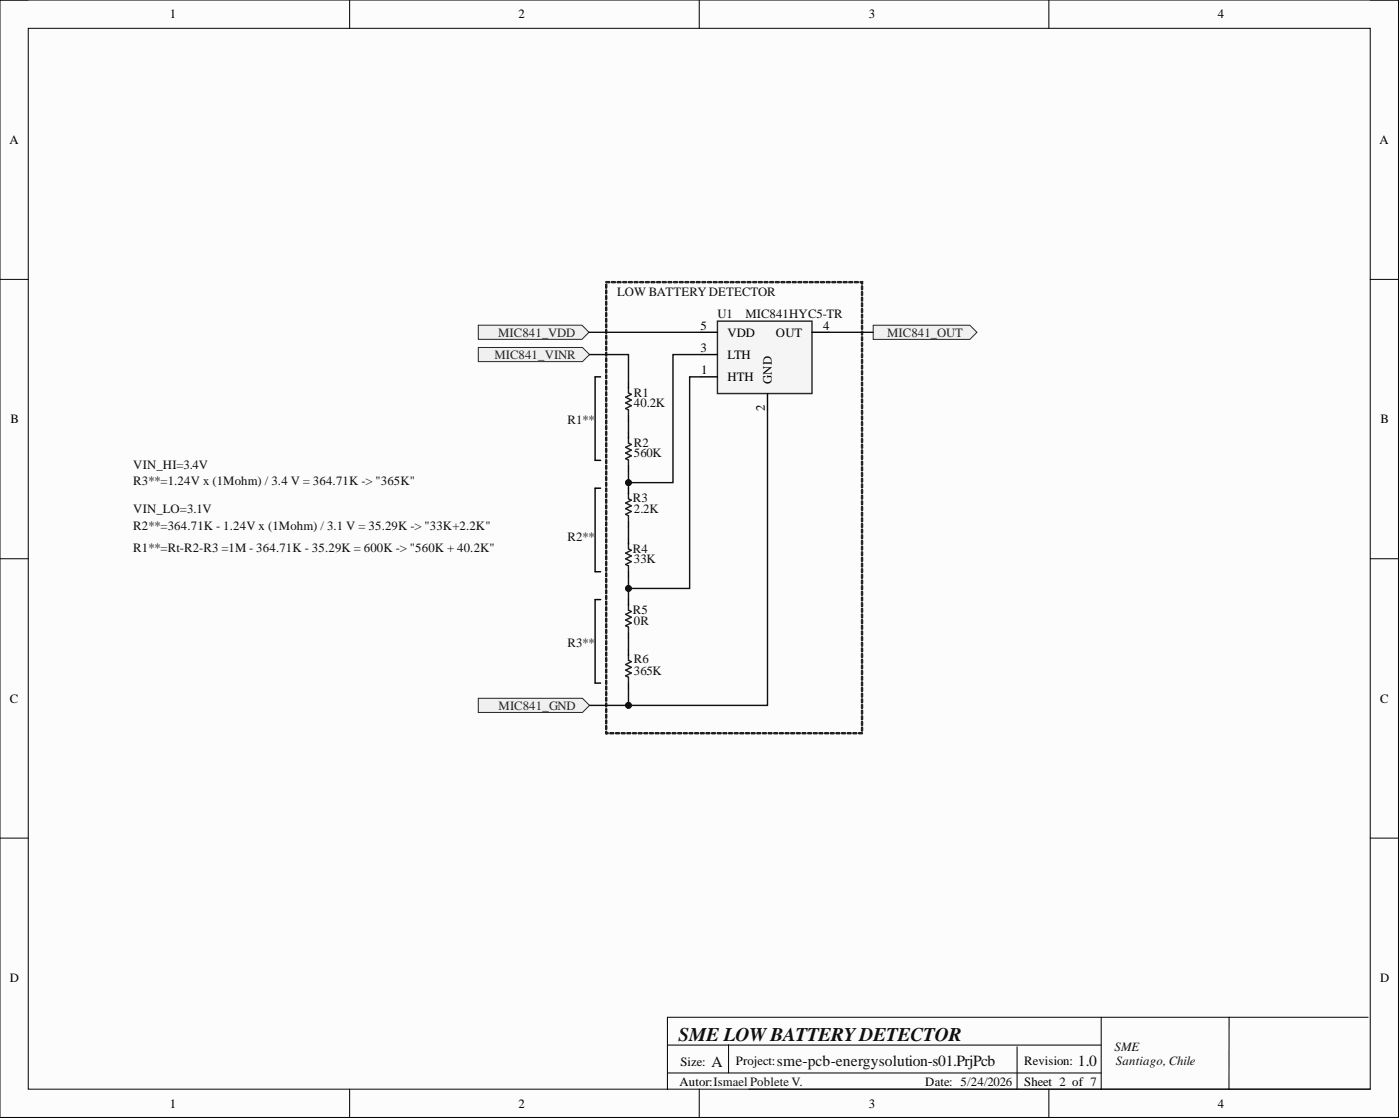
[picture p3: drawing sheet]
<svg xmlns="http://www.w3.org/2000/svg" width="251mm" height="201mm" viewBox="0 0 251 201" stroke-linecap="round" stroke-linejoin="round" font-family="sans-serif">
<path d="M0 0h250.9v200.5h-250.9z" fill-rule="evenodd" fill="#fcfcfc"/>
<path d="M0 0h250.9v200.5h-250.9z" fill="none" stroke="#000" stroke-width=".18"/>
<path d="M5.1 5.1h240.7v190.3h-240.7z" fill-rule="evenodd" fill="#fcfcfc"/>
<g fill="none" stroke="#000" stroke-width=".18">
<path d="M0 0h5.1M5.1 5.1h240.7v190.3h-240.7zM62.7 0v5.1M125.5 0v5.1M188.2 0v5.1M245.8 0h5.1v5.1M0 50.1h5.1M245.8 50.1h5.1M0 100.2h5.1M245.8 100.2h5.1M0 150.3h5.1M245.8 150.3h5.1"/>
<path d="M62.7 195.4v5.1M119.7 187.5h77.9M119.7 192.5h77.9M125.5 195.4v5.1M130.7 187.4v5.1M134.3 195.4h111.5M182.5 187.8v7.6M188.2 195.4v5.1M197.6 182.5v13M220.5 182.5v12.9M245.5 182.5h-125.8v13M250.9 195.4v5.1"/>
</g>
<path d="M85.8 58.3h18.6l1.3 1.3-1.3 1.3h-18.6z" fill-rule="evenodd" fill="#f0f0f0"/>
<path d="M85.8 58.3h18.6l1.3 1.3-1.3 1.3h-18.6z" fill="none" stroke="#262626" stroke-width=".18"/>
<path d="M85.8 62.3h18.7l1.3 1.3-1.3 1.3h-18.7z" fill-rule="evenodd" fill="#f0f0f0"/>
<path d="M85.8 62.3h18.7l1.3 1.3-1.3 1.3h-18.7z" fill="none" stroke="#262626" stroke-width=".18"/>
<path d="M156.7 58.3h17.3l1.3 1.3-1.3 1.3h-17.3z" fill-rule="evenodd" fill="#f0f0f0"/>
<path d="M156.7 58.3h17.3l1.3 1.3-1.3 1.3h-17.3z" fill="none" stroke="#262626" stroke-width=".18"/>
<path d="M128.7 57.6h17v13h-17z" fill-rule="evenodd" fill="#f5f5f5"/>
<path d="M128.7 57.6h17v13h-17z" fill="none" stroke="#262626" stroke-width=".25"/>
<path d="M125.7 59.6h3M145.7 59.6h3M125.7 67.6h3M125.7 63.6h3M137.7 70.6v3" fill="none" stroke="#000" stroke-width=".25"/>
<path d="M85.8 125.3h18.7l1.3 1.2-1.3 1.3h-18.7z" fill-rule="evenodd" fill="#f0f0f0"/>
<path d="M85.8 125.3h18.7l1.3 1.2-1.3 1.3h-18.7z" fill="none" stroke="#262626" stroke-width=".18"/>
<path d="M108.7 131.2l.2 .1-.1 .4-.2-.2zM108.7 130.2l.2 .1v.5l-.1 .1-.2-.1zM108.7 129.2h.2v.6l-.1 .1-.2-.1zM108.7 128.1l.2 .1v.5l-.1 .2-.2-.2zM108.7 127.1l.2 .1v.5l-.1 .2-.2-.2zM108.7 126.1l.2 .1v.5l-.1 .1-.2-.1zM108.7 125.1l.2 .1v.5l-.1 .1-.2-.1zM108.7 124.1l.2 .1v.5l-.1 .1-.2-.1zM108.7 123.1l.2 .1v.5l-.1 .1-.2-.1zM108.7 122.1h.2v.5l-.1 .2-.2-.2zM108.7 121l.2 .1v.5l-.1 .2-.2-.2zM108.7 120l.2 .1v.5l-.1 .1-.2-.1zM108.7 119l.2 .1v.5l-.1 .1-.2-.1zM108.7 118l.2 .1v.5l-.1 .1-.2-.1zM108.7 117l.2 .1v.5l-.1 .1-.2-.1zM108.7 116l.2 .1v.5l-.1 .1-.2-.1zM108.7 114.9l.2 .1v.5l-.1 .2-.2-.2zM108.7 113.9l.2 .1v.5l-.1 .2-.2-.2zM108.7 112.9l.2 .1v.5l-.1 .1-.2-.1zM108.7 111.9l.2 .1v.5l-.1 .1-.2-.1zM108.7 110.9l.2 .1v.5l-.1 .1-.2-.1zM108.7 109.9l.2 .1v.5l-.1 .1-.2-.1zM108.7 108.9h.2v.6l-.1 .1-.2-.1zM108.7 107.8l.2 .1v.5l-.1 .2-.2-.2zM108.7 106.8l.2 .1v.5l-.1 .2-.2-.2zM108.7 105.8l.2 .1v.5l-.1 .1-.2-.1zM108.7 104.8l.2 .1v.5l-.1 .1-.2-.1zM108.7 103.8l.2 .1v.5l-.1 .1-.2-.1zM108.7 102.8l.2 .1v.5l-.1 .1-.2-.1zM108.7 101.8h.2v.6l-.1 .1-.2-.1zM108.7 100.7l.2 .1v.5l-.1 .2-.2-.2zM108.7 99.7l.2 .1v.5l-.1 .1-.2-.1zM108.7 98.7l.2 .1v.5l-.1 .1-.2-.1zM108.7 97.7l.2 .1v.5l-.1 .1-.2-.1zM108.7 96.7l.2 .1v.5l-.1 .1-.2-.1zM108.7 95.7l.2 .1v.5l-.1 .1-.2-.1zM108.7 94.6l.2 .1v.5l-.1 .2-.2-.2zM108.7 93.6l.2 .1v.5l-.1 .2-.2-.2zM108.7 92.6l.2 .1v.5l-.1 .1-.2-.1zM108.7 91.6l.2 .1v.5l-.1 .1-.2-.1zM108.7 90.6l.2 .1v.5l-.1 .1-.2-.1zM108.7 89.6l.2 .1v.5l-.1 .1-.2-.1zM108.7 88.6h.2v.6l-.1 .1-.2-.1zM108.7 87.5l.2 .1v.5l-.1 .2-.2-.2zM108.7 86.5l.2 .1v.5l-.1 .2-.2-.2zM108.7 85.5l.2 .1v.5l-.1 .1-.2-.1zM108.7 84.5l.2 .1v.5l-.1 .1-.2-.1zM108.7 83.5l.2 .1v.5l-.1 .1-.2-.1zM108.7 82.5l.2 .1v.5l-.1 .1-.2-.1zM108.7 81.5h.2v.6l-.1 .1-.2-.1zM108.7 80.4l.2 .1v.5l-.1 .2-.2-.2zM108.7 79.4l.2 .1v.5l-.1 .1-.2-.1zM108.7 78.4l.2 .1v.5l-.1 .1-.2-.1zM108.7 77.4l.2 .1v.5l-.1 .1-.2-.1zM108.7 76.4l.2 .1v.5l-.1 .1-.2-.1zM108.7 75.4l.2 .1v.5l-.1 .1-.2-.1zM108.7 74.4h.2v.5l-.1 .2-.2-.2zM108.7 73.3l.2 .1v.5l-.1 .2-.2-.2zM108.7 72.3l.2 .1v.5l-.1 .1-.2-.1zM108.7 71.3l.2 .1v.5l-.1 .1-.2-.1zM108.7 70.3l.2 .1v.5l-.1 .1-.2-.1zM108.7 69.3l.2 .1v.5l-.1 .1-.2-.1zM108.7 68.3h.2v.6l-.1 .1-.2-.1zM108.7 67.2l.2 .1v.5l-.1 .2-.2-.2zM108.7 66.2l.2 .1v.5l-.1 .2-.2-.2zM108.7 65.2l.2 .1v.5l-.1 .1-.2-.1zM108.7 64.2l.2 .1v.5l-.1 .1-.2-.1zM108.7 63.2l.2 .1v.5l-.1 .1-.2-.1zM108.7 62.2l.2 .1v.5l-.1 .1-.2-.1zM108.7 61.2h.2v.6l-.1 .1-.2-.1zM108.7 60.1l.2 .1v.5l-.1 .2-.2-.2zM108.7 59.1l.2 .1v.5l-.1 .1-.2-.1zM108.7 58.1l.2 .1v.5l-.1 .1-.2-.1zM108.7 57.1l.2 .1v.5l-.1 .1-.2-.1zM108.7 56.1l.2 .1v.5l-.1 .1-.2-.1zM108.7 55.1l.2 .1v.5l-.1 .1-.2-.1zM108.7 54.1h.2v.5l-.1 .2-.2-.2zM108.7 53l.2 .1v.5l-.1 .2-.2-.2zM108.7 52l.2 .1v.5l-.1 .1-.2-.1zM108.7 51l.2 .1v.5l-.1 .1-.2-.1zM108.7 50.5h.6l.1 .1-.1 .1h-.5zM109.7 50.5h.6l.1 .1-.1 .1h-.5zM110.7 50.5h.6l.2 .1-.2 .1h-.5zM111.7 50.5h.6l.2 .1-.2 .1h-.5zM112.8 50.5h.6l.1 .1-.1 .1h-.6zM113.8 50.5h.6l.1 .1-.1 .1h-.5zM114.8 50.5h.6l.1 .1-.1 .1h-.5zM115.8 50.5h.6l.1 .1-.1 .1h-.5zM116.8 50.5h.6l.1 .1-.1 .1h-.5zM117.8 50.5h.6l.1 .1-.1 .1h-.5zM118.8 50.5h.6l.2 .1-.2 .1h-.5zM119.9 50.5h.5l.2 .1-.2 .1h-.5zM120.9 50.5h.6l.1 .1-.1 .1h-.5zM121.9 50.5h.6l.1 .1-.1 .1h-.5zM122.9 50.5h.6l.1 .1-.1 .1h-.5zM123.9 50.5h.6l.1 .1-.1 .1h-.5zM124.9 50.5h.6l.1 .1-.1 .1h-.5zM125.9 50.5h.6l.2 .1-.2 .1h-.5zM126.9 50.5h.6l.2 .1-.2 .1h-.5zM128 50.5h.6l.1 .1-.1 .1h-.5zM129 50.5h.6l.1 .1-.1 .1h-.5zM130 50.5h.6l.1 .1-.1 .1h-.5zM131 50.5h.6l.1 .1-.1 .1h-.5zM132 50.5h.6l.1 .1-.1 .1h-.5zM133 50.5h.6l.2 .1-.2 .1h-.5zM134 50.5h.6l.2 .1-.2 .1h-.5zM135.1 50.5h.6l.1 .1-.1 .1h-.6zM136.1 50.5h.6l.1 .1-.1 .1h-.5zM137.1 50.5h.6l.1 .1-.1 .1h-.5zM138.1 50.5h.6l.1 .1-.1 .1h-.5zM139.1 50.5h.6l.1 .1-.1 .1h-.5zM140.1 50.5h.6l.2 .1-.2 .1h-.5zM141.1 50.5h.6l.2 .1-.2 .1h-.5zM142.2 50.5h.6l.1 .1-.1 .1h-.6zM143.2 50.5h.6l.1 .1-.1 .1h-.5zM144.2 50.5h.6l.1 .1-.1 .1h-.5zM145.2 50.5h.6l.1 .1-.1 .1h-.5zM146.2 50.5h.6l.1 .1-.1 .1h-.5zM147.2 50.5h.6l.1 .1-.1 .1h-.5zM148.2 50.5h.6l.2 .1-.2 .1h-.5zM149.3 50.5h.5l.2 .1-.2 .1h-.5zM150.3 50.5h.6l.1 .1-.1 .1h-.5zM151.3 50.5h.6l.1 .1-.1 .1h-.5zM152.3 50.5h.6l.1 .1-.1 .1h-.5zM153.3 50.5h.6l.1 .1-.1 .1h-.5zM154.3 50.5h.5v.5h-.2l-.1-.4 .2 .1h-.4zM154.6 51.3l.2 .1v.5l-.1 .1-.2-.1zM154.6 52.3l.2 .1v.5l-.1 .1-.2-.1zM154.6 53.3l.2 .1v.5l-.1 .1-.2-.1zM154.6 54.3l.2 .1v.5l-.1 .2-.2-.2zM154.6 55.3l.2 .1v.5l-.1 .2-.2-.2zM154.6 56.4l.2 .1v.5l-.1 .1-.2-.1zM154.6 57.4l.2 .1v.5l-.1 .1-.2-.1zM154.6 58.4l.2 .1v.5l-.1 .1-.2-.1zM154.6 59.4l.2 .1v.5l-.1 .1-.2-.1zM154.6 60.4l.2 .1v.5l-.1 .1-.2-.1zM154.6 61.4l.2 .1v.5l-.1 .2-.2-.2zM154.6 62.5h.2v.5l-.1 .2-.2-.2zM154.6 63.5l.2 .1v.5l-.1 .1-.2-.1zM154.6 64.5l.2 .1v.5l-.1 .1-.2-.1zM154.6 65.5l.2 .1v.5l-.1 .1-.2-.1zM154.6 66.5l.2 .1v.5l-.1 .1-.2-.1zM154.6 67.5l.2 .1v.5l-.1 .1-.2-.1zM154.6 68.5l.2 .1v.5l-.1 .2-.2-.2zM154.6 69.6h.2v.6l-.1 .1-.2-.1zM154.6 70.6l.2 .1v.5l-.1 .1-.2-.1zM154.6 71.6l.2 .1v.5l-.1 .1-.2-.1zM154.6 72.6l.2 .1v.5l-.1 .1-.2-.1zM154.6 73.6l.2 .1v.5l-.1 .1-.2-.1zM154.6 74.6l.2 .1v.5l-.1 .2-.2-.2zM154.6 75.6l.2 .1v.5l-.1 .2-.2-.2zM154.6 76.7h.2v.6l-.1 .1-.2-.1zM154.6 77.7l.2 .1v.5l-.1 .1-.2-.1zM154.6 78.7l.2 .1v.5l-.1 .1-.2-.1zM154.6 79.7l.2 .1v.5l-.1 .1-.2-.1zM154.6 80.7l.2 .1v.5l-.1 .1-.2-.1zM154.6 81.7l.2 .1v.5l-.1 .2-.2-.2zM154.6 82.7l.2 .1v.5l-.1 .2-.2-.2zM154.6 83.8l.2 .1v.5l-.1 .1-.2-.1zM154.6 84.8l.2 .1v.5l-.1 .1-.2-.1zM154.6 85.8l.2 .1v.5l-.1 .1-.2-.1zM154.6 86.8l.2 .1v.5l-.1 .1-.2-.1zM154.6 87.8l.2 .1v.5l-.1 .1-.2-.1zM154.6 88.8l.2 .1v.5l-.1 .2-.2-.2zM154.6 89.9h.2v.6l-.1 .1-.2-.1zM154.6 90.9l.2 .1v.5l-.1 .1-.2-.1zM154.6 91.9l.2 .1v.5l-.1 .1-.2-.1zM154.6 92.9l.2 .1v.5l-.1 .1-.2-.1zM154.6 93.9l.2 .1v.5l-.1 .1-.2-.1zM154.6 94.9l.2 .1v.5l-.1 .2-.2-.2zM154.6 95.9l.2 .1v.5l-.1 .2-.2-.2zM154.6 97h.2v.6l-.1 .1-.2-.1zM154.6 98l.2 .1v.5l-.1 .1-.2-.1zM154.6 99l.2 .1v.5l-.1 .1-.2-.1zM154.6 100l.2 .1v.5l-.1 .1-.2-.1zM154.6 101l.2 .1v.5l-.1 .1-.2-.1zM154.6 102l.2 .1v.5l-.1 .2-.2-.2zM154.6 103l.2 .1v.5l-.1 .2-.2-.2zM154.6 104.1l.2 .1v.5l-.1 .1-.2-.1zM154.6 105.1l.2 .1v.5l-.1 .1-.2-.1zM154.6 106.1l.2 .1v.5l-.1 .1-.2-.1zM154.6 107.1l.2 .1v.5l-.1 .1-.2-.1zM154.6 108.1l.2 .1v.5l-.1 .1-.2-.1zM154.6 109.1l.2 .1v.5l-.1 .2-.2-.2zM154.6 110.2h.2v.5l-.1 .2-.2-.2zM154.6 111.2l.2 .1v.5l-.1 .1-.2-.1zM154.6 112.2l.2 .1v.5l-.1 .1-.2-.1zM154.6 113.2l.2 .1v.5l-.1 .1-.2-.1zM154.6 114.2l.2 .1v.5l-.1 .1-.2-.1zM154.6 115.2l.2 .1v.5l-.1 .2-.2-.2zM154.6 116.2l.2 .1v.5l-.1 .2-.2-.2zM154.6 117.3h.2v.6l-.1 .1-.2-.1zM154.6 118.3l.2 .1v.5l-.1 .1-.2-.1zM154.6 119.3l.2 .1v.5l-.1 .1-.2-.1zM154.6 120.3l.2 .1v.5l-.1 .1-.2-.1zM154.6 121.3l.2 .1v.5l-.1 .1-.2-.1zM154.6 122.3l.2 .1v.5l-.1 .2-.2-.2zM154.6 123.3l.2 .1v.5l-.1 .2-.2-.2zM154.6 124.4l.2 .1v.5l-.1 .1-.2-.1zM154.6 125.4l.2 .1v.5l-.1 .1-.2-.1zM154.6 126.4l.2 .1v.5l-.1 .1-.2-.1zM154.6 127.4l.2 .1v.5l-.1 .1-.2-.1zM154.6 128.4l.2 .1v.5l-.1 .1-.2-.1zM154.6 129.4l.2 .1v.5l-.1 .2-.2-.2zM154.6 130.5h.2v.5l-.1 .2-.2-.2zM154 131.4h.6l.2 .1-.2 .2h-.5zM153 131.4h.6l.1 .1-.1 .2h-.5zM152 131.4h.6l.1 .1-.1 .2h-.5zM151 131.4h.6l.1 .1-.1 .2h-.5zM150 131.4h.6l.1 .1-.1 .2h-.5zM149 131.4h.6l.1 .1-.1 .2h-.5zM148 131.4h.6l.1 .1-.1 .2h-.6zM146.9 131.4h.6l.2 .1-.2 .2h-.5zM145.9 131.4h.6l.2 .1-.2 .2h-.5zM144.9 131.4h.6l.1 .1-.1 .2h-.5zM143.9 131.4h.6l.1 .1-.1 .2h-.5zM142.9 131.4h.6l.1 .1-.1 .2h-.5zM141.9 131.4h.6l.1 .1-.1 .2h-.5zM140.9 131.4h.6l.1 .1-.1 .2h-.5zM139.8 131.4h.6l.2 .1-.2 .2h-.5zM138.8 131.4h.6l.2 .1-.2 .2h-.5zM137.8 131.4h.6l.1 .1-.1 .2h-.5zM136.8 131.4h.6l.1 .1-.1 .2h-.5zM135.8 131.4h.6l.1 .1-.1 .2h-.5zM134.8 131.4h.6l.1 .1-.1 .2h-.5zM133.8 131.4h.6l.1 .1-.1 .2h-.5zM132.8 131.4h.5l.2 .1-.2 .2h-.5zM131.7 131.4h.6l.2 .1-.2 .2h-.5zM130.7 131.4h.6l.1 .1-.1 .2h-.5zM129.7 131.4h.6l.1 .1-.1 .2h-.5zM128.7 131.4h.6l.1 .1-.1 .2h-.5zM127.7 131.4h.6l.1 .1-.1 .2h-.5zM126.7 131.4h.6l.1 .1-.1 .2h-.5zM125.7 131.4h.6l.1 .1-.1 .2h-.6zM124.6 131.4h.6l.2 .1-.2 .2h-.5zM123.6 131.4h.6l.1 .1-.1 .2h-.5zM122.6 131.4h.6l.1 .1-.1 .2h-.5zM121.6 131.4h.6l.1 .1-.1 .2h-.5zM120.6 131.4h.6l.1 .1-.1 .2h-.5zM119.6 131.4h.6l.1 .1-.1 .2h-.5zM118.6 131.4h.6l.1 .1-.1 .2h-.6zM117.5 131.4h.6l.2 .1-.2 .2h-.5zM116.5 131.4h.6l.2 .1-.2 .2h-.5zM115.5 131.4h.6l.1 .1-.1 .2h-.5zM114.5 131.4h.6l.1 .1-.1 .2h-.5zM113.5 131.4h.6l.1 .1-.1 .2h-.5zM112.5 131.4h.6l.1 .1-.1 .2h-.5zM111.5 131.4h.6l.1 .1-.1 .2h-.5zM110.4 131.4h.6l.2 .1-.2 .2h-.5zM109.4 131.4h.6l.2 .1-.2 .2h-.5zM108.7 131.4h.3l.1 .1-.3 .2z" fill="#1c1c1c" stroke="#1c1c1c" stroke-width=".18"/>
<g fill="none" stroke="#000" stroke-width=".25">
<path d="M107.8 67.6h-1v15h1M112.8 68.6v1M112.8 74.6v1M112.8 77.6v1M107.8 87.6h-1v15h1M112.8 83.6v1M112.8 87.6v1M112.8 93.6v1M112.8 96.6v1M107.8 107.6h-1v14.9h1M112.8 102.6v1M112.8 107.6v1"/>
<path d="M112.8 113.6v.9M112.8 116.5v1M112.8 122.5v1"/>
</g>
<path d="M112.8 69.5v1l.5 .2-1.1 .6 1.1 .5-1.1 .5 1.1 .5-1.1 .5 .6 .2v1.1M112.8 78.5v1l.5 .2-1.1 .5 1.1 .6-1.1 .5 1.1 .5-1.1 .5 .6 .2v1M112.8 88.5v1l.5 .2-1.1 .5 1.1 .5-1.1 .5 1.1 .6-1.1 .5 .6 .2v1M112.8 97.4v1.1l.5 .2-1.1 .5 1.1 .5-1.1 .5 1.1 .5-1.1 .6 .6 .2v1M112.8 108.4v1l.5 .3-1.1 .5 1.1 .5-1.1 .5 1.1 .5-1.1 .5 .6 .3v1M112.8 117.4v1l.5 .3-1.1 .5 1.1 .5-1.1 .5 1.1 .5-1.1 .5 .6 .3v1" fill="none" stroke="#1c1c1c" stroke-width=".25"/>
<path d="M105.7 59.6h20M148.7 59.6h8M105.8 126.5h7" fill="none" stroke="#0e0e0e" stroke-width=".25"/>
<circle cx="112.8" cy="126.5" r=".51" fill="#0e0e0e"/>
<circle cx="112.8" cy="126.5" r=".51" fill="none" stroke="#0e0e0e" stroke-width=".18"/>
<path d="M105.8 63.6h7v5M112.8 75.6v2M125.7 63.6h-5v23h-7.9" fill="none" stroke="#0e0e0e" stroke-width=".25"/>
<circle cx="112.8" cy="86.6" r=".51" fill="#0e0e0e"/>
<circle cx="112.8" cy="86.6" r=".51" fill="none" stroke="#0e0e0e" stroke-width=".18"/>
<path d="M112.8 84.6v3" fill="none" stroke="#0e0e0e" stroke-width=".25"/>
<circle cx="112.8" cy="86.6" r=".51" fill="#0e0e0e"/>
<circle cx="112.8" cy="86.6" r=".51" fill="none" stroke="#0e0e0e" stroke-width=".18"/>
<path d="M125.7 67.6h-2v38h-10.9v-2M112.8 94.6v2" fill="none" stroke="#0e0e0e" stroke-width=".25"/>
<circle cx="112.8" cy="105.6" r=".51" fill="#0e0e0e"/>
<circle cx="112.8" cy="105.6" r=".51" fill="none" stroke="#0e0e0e" stroke-width=".18"/>
<path d="M112.8 105.6v2" fill="none" stroke="#0e0e0e" stroke-width=".25"/>
<circle cx="112.8" cy="105.6" r=".51" fill="#0e0e0e"/>
<circle cx="112.8" cy="105.6" r=".51" fill="none" stroke="#0e0e0e" stroke-width=".18"/>
<path d="M137.7 73.6v52.9h-24.9v-3M112.8 114.5v2" fill="none" stroke="#0e0e0e" stroke-width=".25"/>
<circle cx="112.8" cy="126.5" r=".51" fill="#0e0e0e"/>
<circle cx="112.8" cy="126.5" r=".51" fill="none" stroke="#0e0e0e" stroke-width=".18"/>
<text font-size="3.5" fill="#0e0e0e" x="121.7" y="186.8">SME LOWBATTERYDETECTOR</text>
<g font-size="2.8" fill="#0e0e0e">
<text x="127.6" y="191.3">A</text>
<text x="139.4" y="191.2">sme-pcb-energysolution-s01.PrjPcb</text>
<text x="193.4" y="191.2">1.0</text>
</g>
<g font-size="2.3">
<text x="30.5" y="3.3">1</text>
<text x="93" y="3.3">2</text>
<text x="155.9" y="3.3">3</text>
<text x="218.5" y="3.3">4</text>
<text x="1.7" y="25.8">A</text>
<text x="247.5" y="25.8">A</text>
<text x="125.7" y="59.1">5</text>
<text x="147.7" y="59.1">4</text>
<text x="125.7" y="63.1">3</text>
<text x="130.5" y="64.4">LTH</text>
<text x="130.5" y="60.4">VDD</text>
<text x="139.2" y="60.4">OUT</text>
<text x="125.8" y="67.1">1</text>
<text x="130.5" y="68.3">HTH</text>
<text x="138.5" y="68.9" transform="rotate(-90 138.5 68.9)">GND</text>
<text x="1.9" y="76">B</text>
<text x="137.2" y="73.7" transform="rotate(-90 137.2 73.7)">2</text>
<text x="247.7" y="76">B</text>
<text x="1.8" y="126">C</text>
<text x="247.6" y="126">C</text>
<text x="1.8" y="176.2">D</text>
<text x="247.6" y="176.2">D</text>
<text x="122.1" y="191.2">Size:</text>
<text x="132" y="191.1">Project:</text>
<text x="183.7" y="191.1">Revision:</text>
<text x="121.9" y="194.9">Autor:Ismael Poblete V.</text>
<text x="166" y="194.9">Date: 5/24/2026</text>
<text x="183.7" y="194.9">Sheet 2 of 7</text>
<text x="30.5" y="198.7">1</text>
<text x="93" y="198.7">2</text>
<text x="155.9" y="198.7">3</text>
<text x="218.5" y="198.7">4</text>
</g>
<g font-size="2.3" fill="#0e0e0e">
<text x="110.8" y="53.1">LOW BATTERYDETECTOR</text>
<text x="128.7" y="57.1">U1</text>
<text x="133.7" y="57.1">MIC841HYC5-TR</text>
<text x="113.7" y="71.1">R1</text>
<text x="101.8" y="76.1">R1**</text>
<text x="113.7" y="73.1">40.2K</text>
<text x="113.7" y="82">560K</text>
<text x="113.7" y="80.1">R2</text>
<text x="23.9" y="84.1">VIN_HI=3.4V</text>
<text x="23.9" y="87">R3**=1.24V x (1Mohm) / 3.4 V = 364.71K -&gt; &quot;365K&quot;</text>
<text x="23.9" y="92.1">VIN_LO=3.1V</text>
<text x="23.9" y="95.1">R2**=364.71K - 1.24V x (1Mohm) / 3.1 V = 35.29K -&gt; &quot;33K+2.2K&quot;</text>
<text x="113.5" y="90.1">R3</text>
<text x="113.7" y="92.1">2.2K</text>
<text x="23.9" y="99">R1**=Rt-R2-R3 =1M - 364.71K - 35.29K = 600K -&gt; &quot;560K + 40.2K&quot;</text>
<text x="101.8" y="97.1">R2**</text>
<text x="113.5" y="99.2">R4</text>
<text x="113.7" y="101.1">33K</text>
<text x="113.5" y="110.2">R5</text>
<text x="113.7" y="112.1">0R</text>
<text x="101.8" y="116">R3**</text>
<text x="113.7" y="119">R6</text>
<text x="113.7" y="121">365K</text>
<text x="200" y="188.5">SME</text>
<text x="200.2" y="191.1">Santiago, Chile</text>
</g>
<g font-size="2.3" fill="#262626">
<text x="88.7" y="64.4">MIC841_VINR</text>
<text x="89.4" y="60.4">MIC841_VDD</text>
<text x="159.2" y="60.4">MIC841_OUT</text>
<text x="89.5" y="127.3">MIC841_GND</text>
</g>
</svg>
